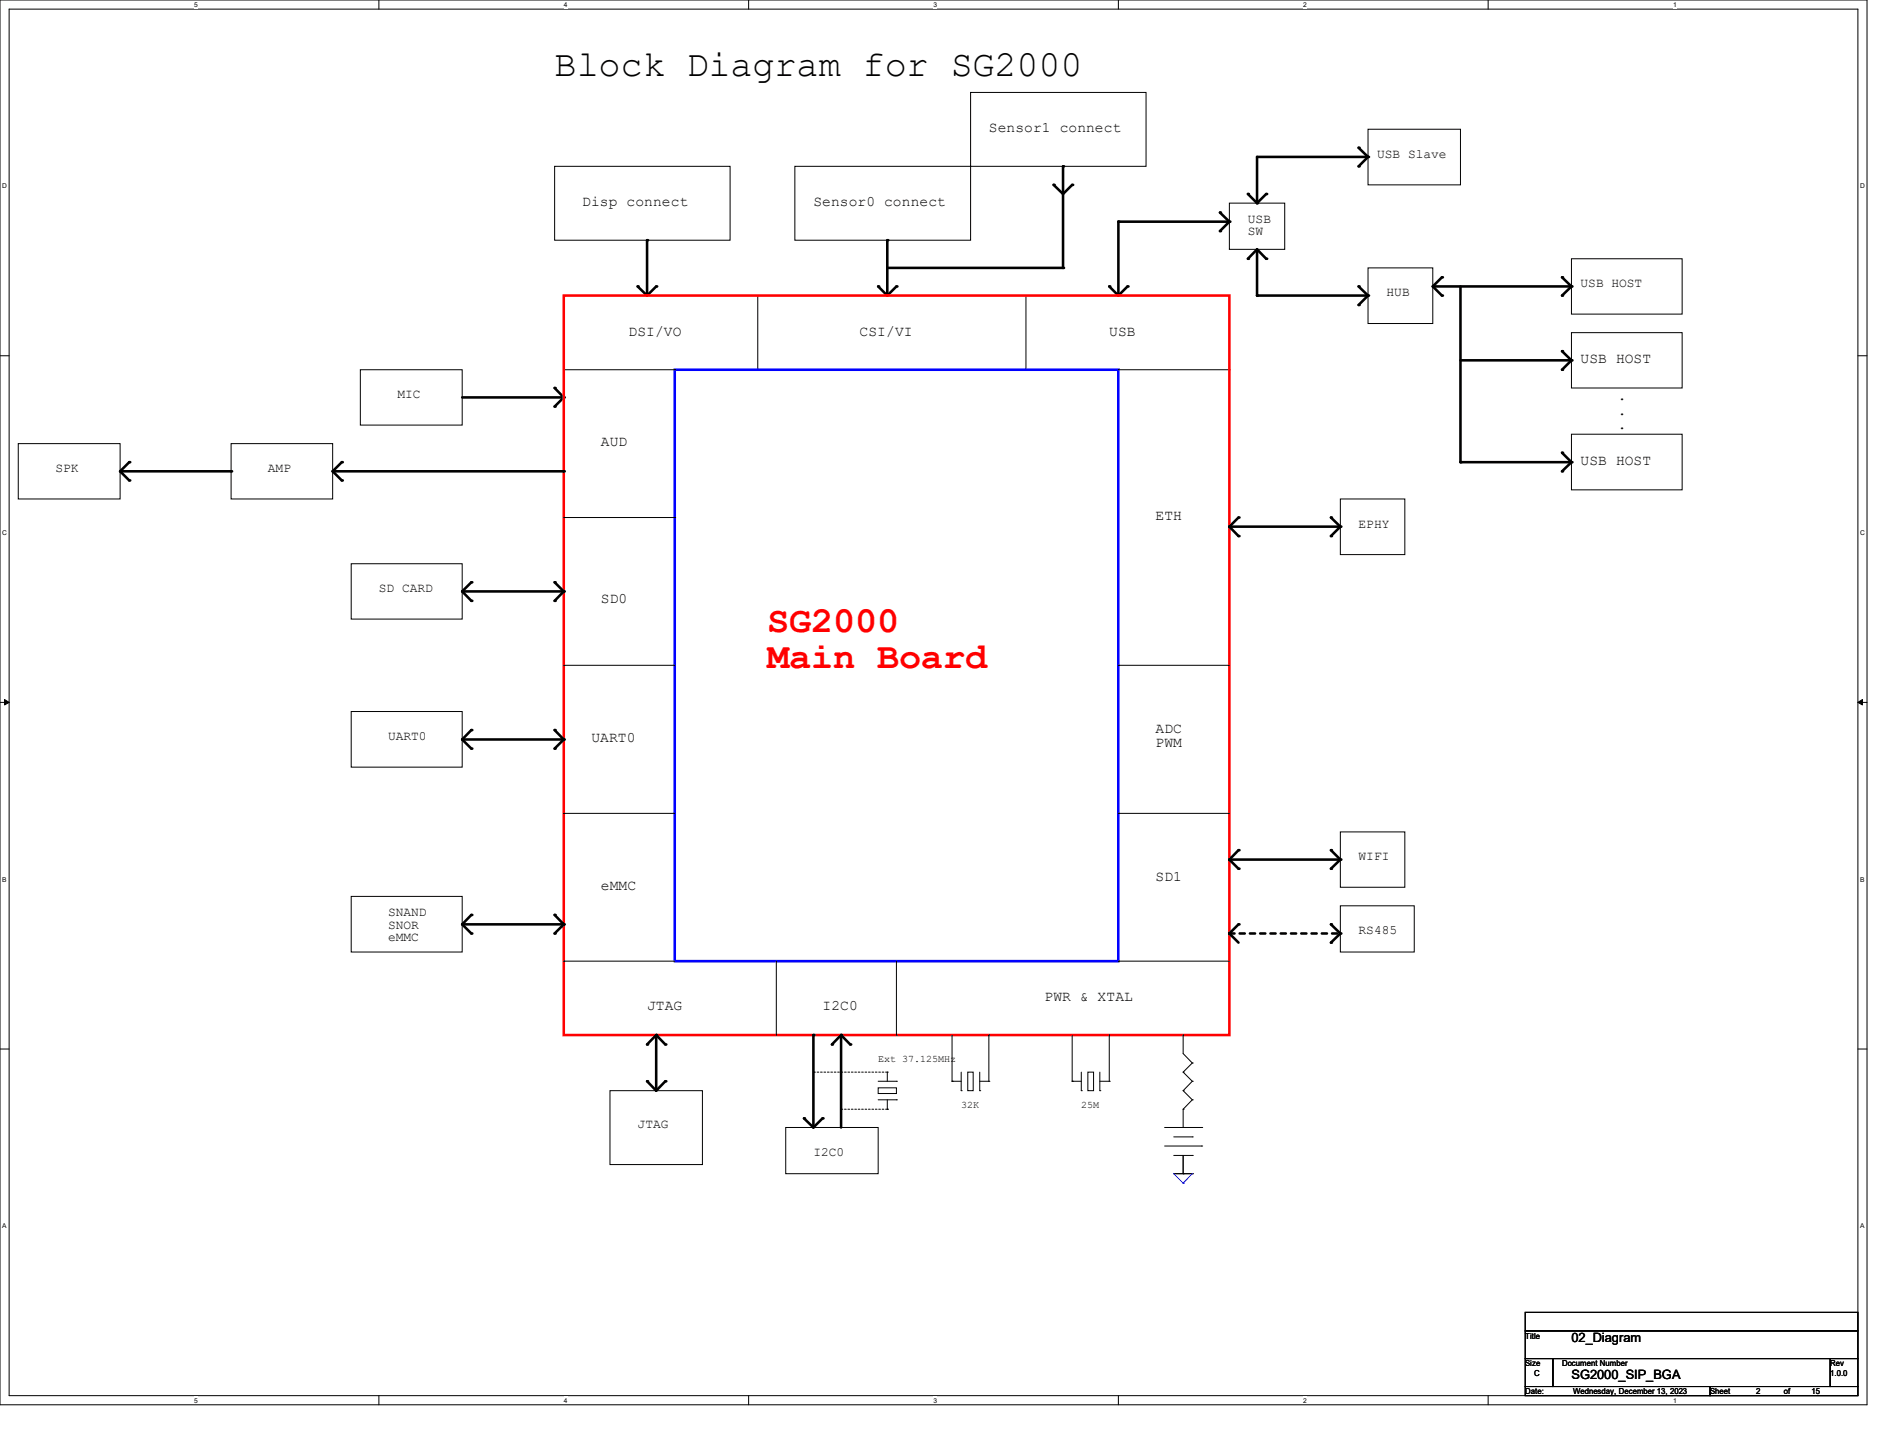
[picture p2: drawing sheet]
<svg xmlns="http://www.w3.org/2000/svg" width="279mm" height="216mm" viewBox="0 0 279 216" stroke-linecap="round" stroke-linejoin="round" font-family="sans-serif">
<path d="M0 0h277v208.4h-277zM1.4 1.4h274.3v205.7h-274.3z" fill="none" stroke="#000" stroke-width=".15"/>
<g fill="#fff">
<path d="M28.8 .1h.5v1.1h-.5z"/>
<path d="M28.8 207.2h.5v1.1h-.5z"/>
</g>
<path d="M56.2 0v1.4M56.2 207.1v1.3" fill="none" stroke="#000" stroke-width=".15"/>
<g fill="#fff">
<path d="M83.7 .1h.5v1.1h-.5z"/>
<path d="M83.7 207.2h.5v1.1h-.5z"/>
</g>
<path d="M111.1 0v1.4M111.1 207.1v1.3" fill="none" stroke="#000" stroke-width=".15"/>
<g fill="#fff">
<path d="M138.5 .1h.6v1.1h-.6z"/>
<path d="M138.5 207.2h.6v1.1h-.6z"/>
</g>
<path d="M165.9 0v1.4M165.9 207.1v1.3" fill="none" stroke="#000" stroke-width=".15"/>
<g fill="#fff">
<path d="M193.4 .1h.5v1.1h-.5z"/>
<path d="M193.4 207.2h.5v1.1h-.5z"/>
</g>
<path d="M220.8 0v1.4M220.8 207.1v1.3" fill="none" stroke="#000" stroke-width=".15"/>
<g fill="#fff">
<path d="M248.2 .1h.6v1.1h-.6z"/>
<path d="M248.2 207.2h.6v1.1h-.6z"/>
<path d="M.3 27.1h.8v1.1h-.8z"/>
<path d="M276 27.1h.7v1.1h-.7z"/>
<path d="M.3 78.5h.8v1.1h-.8z"/>
<path d="M276 78.5h.7v1.1h-.7z"/>
</g>
<path d="M0 52.8h1.4M275.7 52.8h1.3" fill="none" stroke="#000" stroke-width=".15"/>
<g fill="#fff">
<path d="M.3 129.9h.7v1.1h-.7z"/>
<path d="M276 129.9h.6v1.1h-.6z"/>
</g>
<path d="M0 104.2h1.4M275.7 104.2h1.3" fill="none" stroke="#000" stroke-width=".15"/>
<path d="M.7 103.8l.7 .4-.7 .4zM275.7 104.2l.7-.4v.8z" fill="#000" stroke="#000" stroke-width=".15"/>
<g fill="#fff">
<path d="M.3 181.4h.7v1.1h-.7z"/>
<path d="M276 181.4h.6v1.1h-.6z"/>
</g>
<g fill="none" stroke="#000" stroke-width=".15">
<path d="M144 13.7h26.1v11h-26.1zM203 19.2h13.7v8.2h-13.7zM82.3 24.7h26v10.9h-26zM117.9 24.7h26.1v10.9h-26.1zM182.4 30.1h8.2v6.9h-8.2zM203 39.8h9.6v8.2h-9.6zM233.2 38.4h16.4v8.2h-16.4zM53.5 54.9h15.1v8.2h-15.1zM83.7 54.9h16.4M100.1 54.9h.1M112.4 54.9h.1M112.4 43.9v11"/>
<path d="M152.2 54.9h.1M152.2 43.9v11M165.9 54.9h16.5M182.4 54.9h.1M233.2 49.4h16.4v8.2h-16.4zM2.7 65.8h15.1v8.2h-15.1zM34.3 65.8h15.1v8.2h-15.1zM83.7 76.8h16.4M100.1 76.8h.1M198.9 74h9.5v8.3h-9.5zM233.2 64.4h16.4v8.3h-16.4zM52.1 83.7h16.5v8.2h-16.5z"/>
<path d="M83.7 98.7h.1M83.7 98.7h16.4M165.9 98.7h.1M165.9 98.7h16.5M52.1 105.6h16.5v8.2h-16.5zM52.1 133h16.5v8.3h-16.5zM83.7 120.7h.1M83.7 120.7h16.4M165.9 120.7h.1M165.9 120.7h16.5M198.9 134.4h10.9v6.9h-10.9zM198.9 123.4h9.5v8.3h-9.5z"/>
<path d="M0 155.7h1.4M83.7 142.6h.1M83.7 142.6h16.4M115.2 153.6h.1M115.2 142.6v11M131.7 159.1h.1M131.7 159.1v1.3M133 153.6h.1M133 142.6v11M141.3 153.6v6.8M142.6 159.1v2.7M143.6 159.1h.8v2.7h-.8z"/>
<path d="M145.4 159.1v2.7M146.7 153.6h.1M146.7 153.6v6.8M159.1 153.6v6.8M160.4 159.1v2.7M161.4 159.1h.9v2.7h-.9zM163.2 159.1v2.7M164.6 153.6h.1M164.6 153.6v6.8M165.9 142.6h.1M165.9 142.6h16.5M175.6 153.6h.1"/>
<path d="M175.6 159.1h.1M175.6 153.6v2.7l1.3 1.4M175.6 159.1l1.3 1.3M176.9 157.7h.1M176.9 157.7l-1.3 1.4M275.7 155.7h1.3M90.5 161.8h13.7v11h-13.7zM116.6 167.3h13.7v6.9h-13.7zM130.3 161.4h2.7v.9h-2.7zM130.3 160.4h2.7M130.3 163.2h2.7M131.7 164.6h.1"/>
<path d="M131.7 163.2v1.4M133 163.2h.1M133 160.4h.1M141.3 160.4h.1M141.3 160.4h1.3M142.6 161.8h.1M145.4 161.8h.1M145.4 160.4h1.3M146.7 160.4h.1M159.1 160.4h.1M159.1 160.4h1.3M160.4 161.8h.1"/>
<path d="M163.2 161.8h.1M163.2 160.4h1.4M164.6 160.4h.1M172.8 167.3h5.5M172.8 170.1h5.5M174.2 168.7h2.7M174.2 171.4h2.7M174.2 174.2h2.7M175.6 161.8h.1M175.6 164.6h.1M175.6 167.3h.1M175.6 174.2h.1"/>
<path d="M175.6 164.6v2.7M175.6 171.4v2.8M175.6 161.8l1.3 1.4M176.9 160.4h.1M176.9 163.2h.1M176.9 168.7h.1M176.9 171.4h.1M176.9 174.2h.1M176.9 160.4l-1.3 1.4M176.9 163.2l-1.3 1.4M178.3 167.3h.1M178.3 170.1h.1"/>
<path d="M226.3 194.7h49.4v2.8h-49.4zM226.3 197.5h49.4v4.1h-49.4zM226.3 201.6h4.1v4.1h-4.1zM226.3 205.7h27.4v1.4h-27.4zM230.4 201.6h41.2v4.1h-41.2zM253.7 205.7h22v1.4h-22zM271.6 201.6h4.1v4.1h-4.1z"/>
</g>
<g fill="none" stroke="#000" stroke-width=".38">
<path d="M96 35.6v8.3M131.7 35.6v8.3M156.3 27.4l1.4 1.4 1.4-1.4M157.7 24.7v15.1h-26M181 31.5l1.4 1.4M182.4 32.9h-16.5v11M182.4 32.9l-1.4 1.4M185.2 28.8l1.3 1.3M186.5 37v6.9h16.5M186.5 37l1.4 1.4M186.5 37l-1.3 1.4M187.9 28.8l-1.4 1.3"/>
<path d="M201.6 21.9l1.4 1.4M203 23.3h-16.5v6.8M203 23.3l-1.4 1.4M68.6 59h15.1M82.3 57.6l1.4 1.4M83.7 59l-1.4 1.3M94.6 42.5l1.4 1.4M97.4 42.5l-1.4 1.4M130.3 42.5l1.4 1.4M133 42.5l-1.3 1.4M164.6 42.5l1.3 1.4M167.3 42.5l-1.4 1.4"/>
<path d="M201.6 42.5l1.4 1.4M203 43.9l-1.4 1.4M212.6 42.5l1.4 1.4M212.6 42.5h20.6M214 41.1l-1.4 1.4M216.7 42.5v26.1h16.5M216.7 53.5h16.5M231.8 41.1l1.4 1.4M231.8 52.1l1.4 1.4M233.2 42.5l-1.4 1.4M233.2 53.5l-1.4 1.4M17.8 69.9l1.4 1.4"/>
<path d="M17.8 69.9h16.5M19.2 68.6l-1.4 1.3M49.4 69.9h34.3M49.4 69.9l1.3 1.4M50.7 68.6l-1.3 1.3M182.4 78.1h16.5M182.4 78.1l1.4 1.4M183.8 76.8l-1.4 1.3M197.5 76.8l1.4 1.3M198.9 78.1l-1.4 1.4M231.8 67.2l1.4 1.4M233.2 68.6l-1.4 1.3"/>
<path d="M68.6 87.8l1.3 1.4M68.6 87.8h15.1M69.9 86.4l-1.3 1.4M82.3 86.4l1.4 1.4M83.7 87.8l-1.4 1.4M68.6 109.7l1.3 1.4M68.6 109.7h15.1M69.9 108.3l-1.3 1.4M82.3 108.3l1.4 1.4M83.7 109.7l-1.4 1.4M68.6 137.2l1.3 1.3M68.6 137.2h15.1"/>
<path d="M69.9 135.8l-1.3 1.4M82.3 135.8l1.4 1.4M83.7 137.2l-1.4 1.3M182.4 127.6h16.5M182.4 127.6l1.4 1.3M183.8 126.2l-1.4 1.4M183.8 137.2l-1.4 1.3 1.4 1.4M197.5 126.2l1.4 1.4M197.5 137.2l1.4 1.3-1.4 1.4M198.9 127.6l-1.4 1.3M97.4 153.6v8.2M97.4 153.6l-1.4 1.4"/>
<path d="M97.4 153.6l1.3 1.4M120.7 153.6v13.7M124.8 153.6v13.7M124.8 153.6l-1.4 1.4M124.8 153.6l1.4 1.4M96 160.4l1.4 1.4M98.7 160.4l-1.3 1.4M119.3 165.9l1.4 1.4M122 165.9l-1.3 1.4"/>
</g>
<g fill="#000">
<circle cx="96" cy="35.6" r=".19"/>
<circle cx="131.7" cy="35.6" r=".19"/>
<circle cx="156.3" cy="27.4" r=".19"/>
<circle cx="157.7" cy="39.8" r=".19"/>
<circle cx="157.7" cy="24.7" r=".19"/>
<circle cx="159.1" cy="27.4" r=".19"/>
<circle cx="165.9" cy="32.9" r=".19"/>
<circle cx="181" cy="34.3" r=".19"/>
<circle cx="181" cy="31.5" r=".19"/>
<circle cx="182.4" cy="32.9" r=".19"/>
<circle cx="185.2" cy="38.4" r=".19"/>
<circle cx="185.2" cy="28.8" r=".19"/>
<circle cx="186.5" cy="30.1" r=".19"/>
<circle cx="187.9" cy="28.8" r=".19"/>
<circle cx="187.9" cy="38.4" r=".19"/>
<circle cx="201.6" cy="21.9" r=".19"/>
<circle cx="201.6" cy="24.7" r=".19"/>
<circle cx="203" cy="23.3" r=".19"/>
<circle cx="82.3" cy="57.6" r=".19"/>
<circle cx="83.7" cy="59" r=".19"/>
<circle cx="94.6" cy="42.5" r=".19"/>
<circle cx="97.4" cy="42.5" r=".19"/>
<circle cx="130.3" cy="42.5" r=".19"/>
<circle cx="133" cy="42.5" r=".19"/>
<circle cx="164.6" cy="42.5" r=".19"/>
<circle cx="167.3" cy="42.5" r=".19"/>
<circle cx="186.5" cy="43.9" r=".19"/>
<circle cx="201.6" cy="45.3" r=".19"/>
<circle cx="201.6" cy="42.5" r=".19"/>
<circle cx="203" cy="43.9" r=".19"/>
<circle cx="214" cy="41.1" r=".19"/>
<circle cx="214" cy="43.9" r=".19"/>
<circle cx="231.8" cy="41.1" r=".19"/>
<circle cx="231.8" cy="52.1" r=".19"/>
<circle cx="231.8" cy="54.9" r=".19"/>
<circle cx="231.8" cy="43.9" r=".19"/>
<circle cx="233.2" cy="42.5" r=".19"/>
<circle cx="233.2" cy="53.5" r=".19"/>
<circle cx="19.2" cy="71.3" r=".19"/>
<circle cx="19.2" cy="68.6" r=".19"/>
<circle cx="34.3" cy="69.9" r=".19"/>
<circle cx="50.7" cy="71.3" r=".19"/>
<circle cx="50.7" cy="68.6" r=".19"/>
<circle cx="82.3" cy="60.3" r=".19"/>
<circle cx="83.7" cy="69.9" r=".19"/>
<circle cx="183.8" cy="79.5" r=".19"/>
<circle cx="183.8" cy="76.8" r=".19"/>
<circle cx="197.5" cy="76.8" r=".19"/>
<circle cx="197.5" cy="79.5" r=".19"/>
<circle cx="198.9" cy="78.1" r=".19"/>
<circle cx="216.7" cy="68.6" r=".19"/>
<circle cx="231.8" cy="67.2" r=".19"/>
<circle cx="231.8" cy="69.9" r=".19"/>
<circle cx="233.2" cy="68.6" r=".19"/>
<circle cx="69.9" cy="86.4" r=".19"/>
<circle cx="69.9" cy="89.2" r=".19"/>
<circle cx="82.3" cy="89.2" r=".19"/>
<circle cx="82.3" cy="86.4" r=".19"/>
<circle cx="83.7" cy="87.8" r=".19"/>
<circle cx="69.9" cy="108.3" r=".19"/>
<circle cx="69.9" cy="111.1" r=".19"/>
<circle cx="82.3" cy="108.3" r=".19"/>
<circle cx="82.3" cy="111.1" r=".19"/>
<circle cx="83.7" cy="109.7" r=".19"/>
<circle cx="69.9" cy="135.8" r=".19"/>
<circle cx="69.9" cy="138.5" r=".19"/>
<circle cx="82.3" cy="135.8" r=".19"/>
<circle cx="82.3" cy="138.5" r=".19"/>
<circle cx="83.7" cy="137.2" r=".19"/>
<circle cx="182.4" cy="138.5" r=".19"/>
<circle cx="183.8" cy="128.9" r=".19"/>
<circle cx="183.8" cy="137.2" r=".19"/>
<circle cx="183.8" cy="126.2" r=".19"/>
<circle cx="197.5" cy="137.2" r=".19"/>
<circle cx="197.5" cy="139.9" r=".19"/>
<circle cx="197.5" cy="128.9" r=".19"/>
<circle cx="197.5" cy="126.2" r=".19"/>
<circle cx="198.9" cy="127.6" r=".19"/>
<circle cx="96" cy="155" r=".19"/>
<circle cx="97.4" cy="153.6" r=".19"/>
<circle cx="98.7" cy="155" r=".19"/>
<circle cx="120.7" cy="153.6" r=".19"/>
<circle cx="123.4" cy="155" r=".19"/>
<circle cx="124.8" cy="153.6" r=".19"/>
<circle cx="126.2" cy="155" r=".19"/>
<circle cx="96" cy="160.4" r=".19"/>
<circle cx="98.7" cy="160.4" r=".19"/>
<circle cx="119.3" cy="165.9" r=".19"/>
<circle cx="122" cy="165.9" r=".19"/>
</g>
<path d="M100.1 54.9h65.8v87.7h-65.8z" fill="none" stroke="#00f" stroke-width=".38"/>
<path d="M83.7 43.9h98.7v109.7h-98.7z" fill="none" stroke="#f00" stroke-width=".38"/>
<path d="M182.4 138.5h16.5" fill="none" stroke="#000" stroke-width=".38" stroke-dasharray=".8"/>
<circle cx="198.9" cy="138.5" r=".19" fill="#000" stroke-dasharray=".8"/>
<path d="M120.7 159.1h.1M131.7 159.1h-11M124.8 164.6h6.9M131.7 164.6h.1" fill="none" stroke="#000" stroke-width=".15" stroke-dasharray=".3"/>
<path d="M174.2 174.2l1.4 1.4M175.6 175.6h.1M176.9 174.2l-1.3 1.4" fill="none" stroke="#4200ff" stroke-width=".15"/>
<text font-size="5.5" x="82.3" y="11.2">Block Diagram for SG2000</text>
<g font-size="5.5" fill="#f00">
<text x="113.8" y="93.7">SG2000</text>
<text x="113.8" y="99.2">Main Board</text>
</g>
<g font-size="2.2">
<text x="146.7" y="19.6">Sensor1 connect</text>
<text x="86.4" y="30.6">Disp connect</text>
<text x="120.7" y="30.6">Sensor0 connect</text>
<text x="93.3" y="49.8">DSI/VO</text>
<text x="127.6" y="49.8">CSI/VI</text>
<text x="164.6" y="49.8">USB</text>
<text x="234.5" y="53.9">USB HOST</text>
<text x="240" y="59.4">.</text>
<text x="240" y="61.5">.</text>
<text x="240" y="63.7">.</text>
<text x="89.2" y="66.2">AUD</text>
<text x="234.5" y="69">USB HOST</text>
<text x="171.4" y="77.2">ETH</text>
<text x="89.2" y="89.5">SD0</text>
<text x="87.8" y="110.1">UART0</text>
<text x="171.4" y="108.8">ADC</text>
<text x="171.4" y="110.9">PWM</text>
<text x="171.4" y="130.7">SD1</text>
<text x="89.2" y="132.1">eMMC</text>
<text x="96" y="149.9">JTAG</text>
<text x="122" y="149.9">I2C0</text>
<text x="155" y="148.5">PWR &amp; XTAL</text>
</g>
<g font-size="1.9">
<text x="204.3" y="23.4">USB Slave</text>
<text x="185.2" y="33">USB</text>
<text x="185.2" y="34.9">SW</text>
<text x="205.7" y="44">HUB</text>
<text x="234.5" y="42.6">USB HOST</text>
<text x="59" y="59.1">MIC</text>
<text x="8.2" y="70.1">SPK</text>
<text x="39.8" y="70.1">AMP</text>
<text x="201.6" y="78.3">EPHY</text>
<text x="56.2" y="87.9">SD CARD</text>
<text x="57.6" y="109.8">UART0</text>
<text x="201.6" y="127.6">WIFI</text>
<text x="57.6" y="135.9">SNAND</text>
<text x="57.6" y="137.8">SNOR</text>
<text x="57.6" y="139.7">eMMC</text>
<text x="201.6" y="138.6">RS485</text>
<text x="94.6" y="167.4">JTAG</text>
<text x="120.7" y="171.5">I2C0</text>
<text x="233.2" y="199.2">02_Diagram</text>
<text x="233.2" y="204.7">SG2000_SIP_BGA</text>
</g>
<g font-size="1.5">
<text x="130.3" y="157.6">Ext 37.125MHz</text>
<text x="142.6" y="164.4">32K</text>
<text x="160.4" y="164.4">25M</text>
</g>
<g font-size="1.2">
<text x="226.3" y="198.6">Title</text>
<text x="226.3" y="202.7">Size</text>
<text x="231.8" y="202.7">Document Number</text>
<text x="271.6" y="202.7">Rev</text>
<text x="226.3" y="206.9">Date:</text>
<text x="227.7" y="204.1">C</text>
<text x="233.4" y="206.9">Wednesday, December 13, 2023</text>
<text x="253.7" y="206.9">Sheet</text>
<text x="260.6" y="206.9">2</text>
<text x="264.7" y="206.9">of</text>
<text x="268.8" y="206.9">15</text>
<text x="271.6" y="204.1">1.0.0</text>
</g>
<g font-size="1">
<text x="28.8" y="1">5</text>
<text x="83.7" y="1">4</text>
<text x="138.5" y="1">3</text>
<text x="193.4" y="1">2</text>
<text x="248.2" y="1">1</text>
<text x=".3" y="27.9">D</text>
<text x="276" y="27.9">D</text>
<text x=".3" y="79.4">C</text>
<text x="276" y="79.4">C</text>
<text x=".3" y="130.8">B</text>
<text x="276" y="130.8">B</text>
<text x=".3" y="182.2">A</text>
<text x="276" y="182.2">A</text>
<text x="28.8" y="208.1">5</text>
<text x="83.7" y="208.1">4</text>
<text x="138.5" y="208.1">3</text>
<text x="193.4" y="208.1">2</text>
<text x="248.2" y="208.1">1</text>
</g>
</svg>
